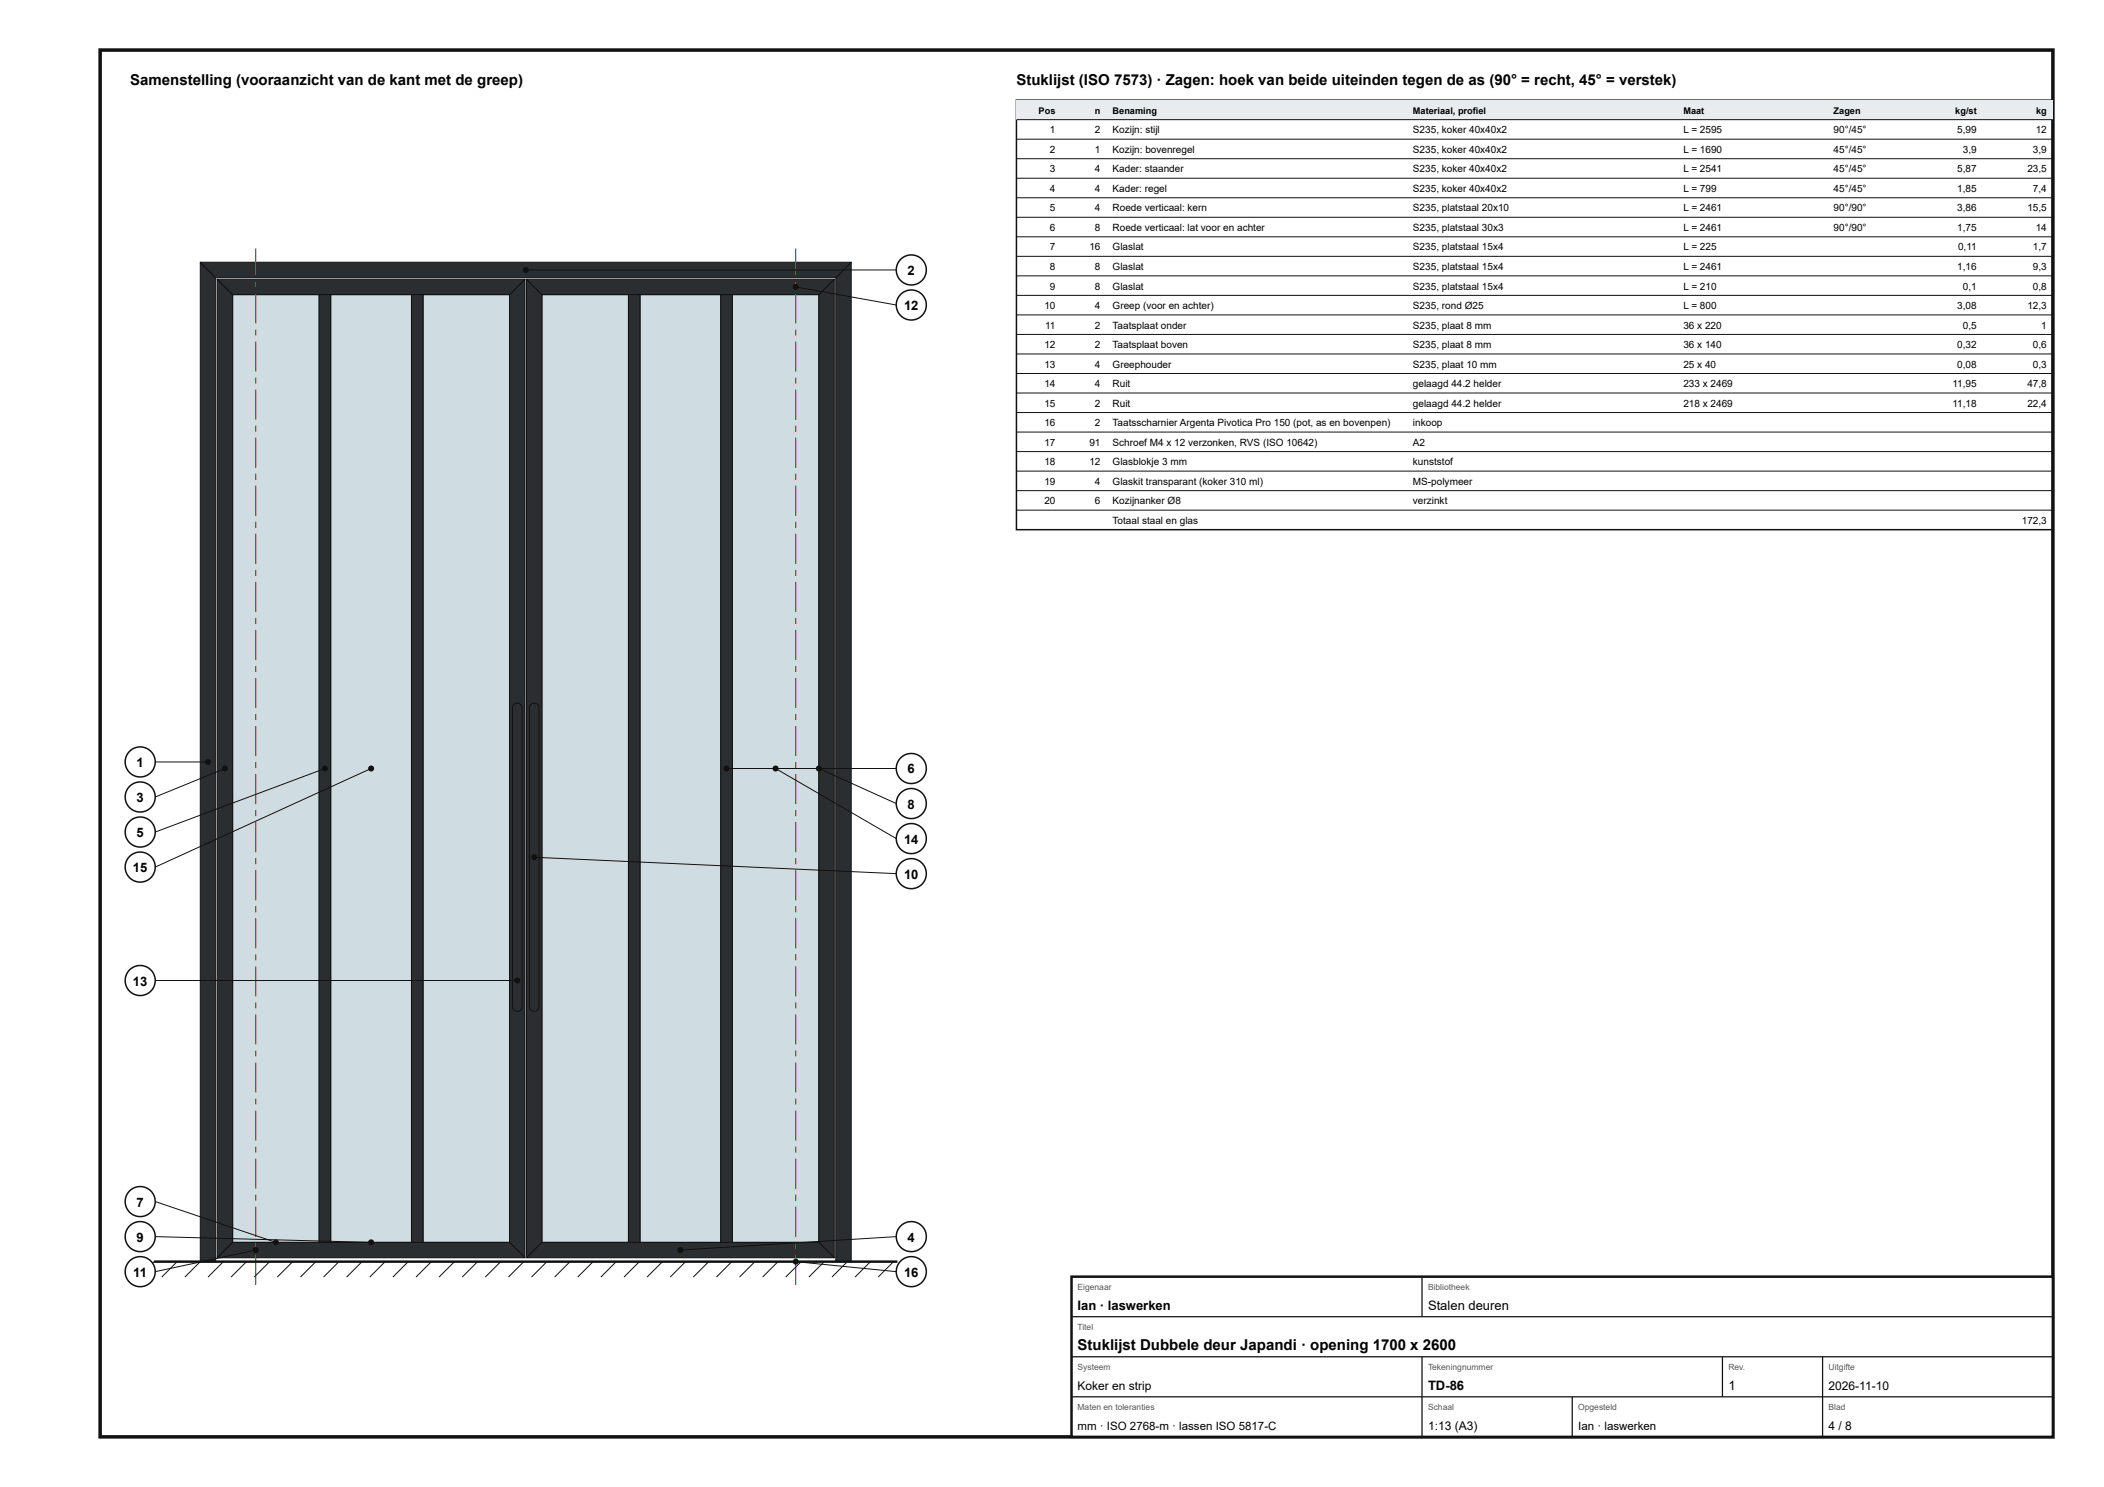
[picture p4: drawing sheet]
<svg xmlns="http://www.w3.org/2000/svg" width="420mm" height="297mm" viewBox="0 0 420 297" stroke-linecap="round" stroke-linejoin="round" font-family="sans-serif">
<path d="M20 10h390v277h-390z" fill="none" stroke="#111" stroke-width=".7" stroke-linecap="butt"/>
<path d="M46.5 58.9h17.2v189.2h-17.2z" fill="#cfdde3"/>
<path d="M46.5 58.9h17.2v189.2h-17.2z" fill="none" stroke="#111" stroke-width=".2"/>
<path d="M66 58.9h16.2v189.2h-16.2z" fill="#cfdde3"/>
<path d="M66 58.9h16.2v189.2h-16.2z" fill="none" stroke="#111" stroke-width=".2"/>
<path d="M84.5 58.9h17.3v189.2h-17.3z" fill="#cfdde3"/>
<path d="M84.5 58.9h17.3v189.2h-17.3z" fill="none" stroke="#111" stroke-width=".2"/>
<path d="M108.2 58.9h17.3v189.2h-17.3z" fill="#cfdde3"/>
<path d="M108.2 58.9h17.3v189.2h-17.3z" fill="none" stroke="#111" stroke-width=".2"/>
<path d="M127.8 58.9h16.1v189.2h-16.1z" fill="#cfdde3"/>
<path d="M127.8 58.9h16.1v189.2h-16.1z" fill="none" stroke="#111" stroke-width=".2"/>
<path d="M146.3 58.9h17.2v189.2h-17.2z" fill="#cfdde3"/>
<path d="M146.3 58.9h17.2v189.2h-17.2z" fill="none" stroke="#111" stroke-width=".2"/>
<path d="M40 52.4l3.1 3.1v196.5h-3.1z" fill="#2b2e31"/>
<path d="M40 52.4l3.1 3.1v196.5h-3.1z" fill="none" stroke="#111" stroke-width=".2"/>
<path d="M166.9 55.5l3.1-3.1v199.6h-3.1z" fill="#2b2e31"/>
<path d="M166.9 55.5l3.1-3.1v199.6h-3.1z" fill="none" stroke="#111" stroke-width=".2"/>
<path d="M40 52.4h130l-3.1 3.1h-123.8z" fill="#2b2e31"/>
<path d="M40 52.4h130l-3.1 3.1h-123.8z" fill="none" stroke="#111" stroke-width=".2"/>
<path d="M43.4 55.8l3.1 3.1v189.2l-3.1 3.1z" fill="#2b2e31"/>
<path d="M43.4 55.8l3.1 3.1v189.2l-3.1 3.1z" fill="none" stroke="#111" stroke-width=".2"/>
<path d="M101.8 58.9l3-3.1v195.4l-3-3.1z" fill="#2b2e31"/>
<path d="M101.8 58.9l3-3.1v195.4l-3-3.1z" fill="none" stroke="#111" stroke-width=".2"/>
<path d="M46.5 248.1h55.3l3 3.1h-61.4z" fill="#2b2e31"/>
<path d="M46.5 248.1h55.3l3 3.1h-61.4z" fill="none" stroke="#111" stroke-width=".2"/>
<path d="M43.4 55.8h61.4l-3 3.1h-55.3z" fill="#2b2e31"/>
<path d="M43.4 55.8h61.4l-3 3.1h-55.3z" fill="none" stroke="#111" stroke-width=".2"/>
<path d="M63.7 58.9h2.3v189.2h-2.3z" fill="#2b2e31"/>
<path d="M63.7 58.9h2.3v189.2h-2.3z" fill="none" stroke="#111" stroke-width=".2"/>
<path d="M82.2 58.9h2.3v189.2h-2.3z" fill="#2b2e31"/>
<path d="M82.2 58.9h2.3v189.2h-2.3z" fill="none" stroke="#111" stroke-width=".2"/>
<path d="M105.1 55.8l3.1 3.1v189.2l-3.1 3.1z" fill="#2b2e31"/>
<path d="M105.1 55.8l3.1 3.1v189.2l-3.1 3.1z" fill="none" stroke="#111" stroke-width=".2"/>
<path d="M163.5 58.9l3.1-3.1v195.4l-3.1-3.1z" fill="#2b2e31"/>
<path d="M163.5 58.9l3.1-3.1v195.4l-3.1-3.1z" fill="none" stroke="#111" stroke-width=".2"/>
<path d="M108.2 248.1h55.3l3.1 3.1h-61.5z" fill="#2b2e31"/>
<path d="M108.2 248.1h55.3l3.1 3.1h-61.5z" fill="none" stroke="#111" stroke-width=".2"/>
<path d="M105.1 55.8h61.5l-3.1 3.1h-55.3z" fill="#2b2e31"/>
<path d="M105.1 55.8h61.5l-3.1 3.1h-55.3z" fill="none" stroke="#111" stroke-width=".2"/>
<path d="M125.5 58.9h2.3v189.2h-2.3z" fill="#2b2e31"/>
<path d="M125.5 58.9h2.3v189.2h-2.3z" fill="none" stroke="#111" stroke-width=".2"/>
<path d="M143.9 58.9h2.4v189.2h-2.4z" fill="#2b2e31"/>
<path d="M143.9 58.9h2.4v189.2h-2.4z" fill="none" stroke="#111" stroke-width=".2"/>
<path d="M51 250.6h.2v6h-.2zM51 248.2h.2v1.2h-.2zM51 241h.2v6h-.2zM51 238.6h.2v1.2h-.2zM51 231.4h.2v6h-.2zM51 229h.2v1.2h-.2zM51 221.8h.2v6h-.2zM51 219.4h.2v1.2h-.2zM51 212.2h.2v6h-.2zM51 209.8h.2v1.2h-.2zM51 202.6h.2v6h-.2zM51 200.2h.2v1.2h-.2zM51 193h.2v6h-.2zM51 190.6h.2v1.2h-.2zM51 183.4h.2v6h-.2zM51 181h.2v1.2h-.2zM51 173.8h.2v6h-.2zM51 171.4h.2v1.2h-.2zM51 164.2h.2v6h-.2zM51 161.8h.2v1.2h-.2zM51 154.6h.2v6h-.2zM51 152.2h.2v1.2h-.2zM51 145h.2v6h-.2zM51 142.6h.2v1.2h-.2zM51 135.4h.2v6h-.2zM51 133h.2v1.2h-.2zM51 125.8h.2v6h-.2zM51 123.4h.2v1.2h-.2zM51 116.2h.2v6h-.2zM51 113.8h.2v1.2h-.2zM51 106.6h.2v6h-.2zM51 104.2h.2v1.2h-.2zM51 97h.2v6h-.2zM51 94.6h.2v1.2h-.2zM51 87.4h.2v6h-.2zM51 85h.2v1.2h-.2zM51 77.8h.2v6h-.2zM51 75.4h.2v1.2h-.2zM51 68.2h.2v6h-.2zM51 65.8h.2v1.2h-.2zM51 58.6h.2v6h-.2zM51 56.2h.2v1.2h-.2zM51 49.6h.2v5.4h-.2z" fill="#b00"/>
<path d="M102.6 140.7a.97 .97 0 0 1 1.1-.2 .97 .97 0 0 1 .6 .9v59.7a.96 .96 0 0 1-1 .9 .96 .96 0 0 1-1-.9v-59.7z" fill="#2b2e31"/>
<path d="M102.6 140.7a.97 .97 0 0 1 1.1-.2 .97 .97 0 0 1 .6 .9v59.7a.96 .96 0 0 1-1 .9 .96 .96 0 0 1-1-.9v-59.7z" fill="none" stroke="#111" stroke-width=".2"/>
<path d="M158.8 250.6h.2v6h-.2zM158.8 248.2h.2v1.2h-.2zM158.8 241h.2v6h-.2zM158.8 238.6h.2v1.2h-.2zM158.8 231.4h.2v6h-.2zM158.8 229h.2v1.2h-.2zM158.8 221.8h.2v6h-.2zM158.8 219.4h.2v1.2h-.2zM158.8 212.2h.2v6h-.2zM158.8 209.8h.2v1.2h-.2zM158.8 202.6h.2v6h-.2zM158.8 200.2h.2v1.2h-.2zM158.8 193h.2v6h-.2zM158.8 190.6h.2v1.2h-.2zM158.8 183.4h.2v6h-.2zM158.8 181h.2v1.2h-.2zM158.8 173.8h.2v6h-.2zM158.8 171.4h.2v1.2h-.2zM158.8 164.2h.2v6h-.2zM158.8 161.8h.2v1.2h-.2zM158.8 154.6h.2v6h-.2zM158.8 152.2h.2v1.2h-.2zM158.8 145h.2v6h-.2zM158.8 142.6h.2v1.2h-.2zM158.8 135.4h.2v6h-.2zM158.8 133h.2v1.2h-.2zM158.8 125.8h.2v6h-.2zM158.8 123.4h.2v1.2h-.2zM158.8 116.2h.2v6h-.2zM158.8 113.8h.2v1.2h-.2zM158.8 106.6h.2v6h-.2zM158.8 104.2h.2v1.2h-.2zM158.8 97h.2v6h-.2zM158.8 94.6h.2v1.2h-.2zM158.8 87.4h.2v6h-.2zM158.8 85h.2v1.2h-.2zM158.8 77.8h.2v6h-.2zM158.8 75.4h.2v1.2h-.2zM158.8 68.2h.2v6h-.2zM158.8 65.8h.2v1.2h-.2zM158.8 58.6h.2v6h-.2zM158.8 56.2h.2v1.2h-.2zM158.8 49.6h.2v5.4h-.2z" fill="#b00"/>
<path d="M106 140.7a.97 .97 0 0 1 1-.2 .97 .97 0 0 1 .6 .9v59.7a.96 .96 0 0 1-.9 .9 .96 .96 0 0 1-1-.9v-59.7z" fill="#2b2e31"/>
<g fill="none" stroke="#111" stroke-width=".2">
<path d="M106 140.7a.97 .97 0 0 1 1-.2 .97 .97 0 0 1 .6 .9v59.7a.96 .96 0 0 1-.9 .9 .96 .96 0 0 1-1-.9v-59.7zM30.8 252l-3.1 3.1M35.4 252l-3.1 3.1M40 252l-3.1 3.1M44.6 252l-3.1 3.1M49.2 252l-3.1 3.1M53.8 252l-3 3.1M58.5 252l-3.1 3.1M63.1 252l-3.1 3.1M67.7 252l-3.1 3.1M72.3 252l-3.1 3.1M76.9 252l-3.1 3.1"/>
<path d="M81.5 252l-3 3.1M86.1 252l-3 3.1M90.8 252l-3.1 3.1M95.4 252l-3.1 3.1M100 252l-3.1 3.1M104.6 252l-3.1 3.1M109.2 252l-3.1 3.1M113.8 252l-3 3.1M118.5 252l-3.1 3.1M123.1 252l-3.1 3.1M127.7 252l-3.1 3.1M132.3 252l-3.1 3.1"/>
<path d="M136.9 252l-3.1 3.1M141.5 252l-3 3.1M146.1 252l-3 3.1M150.8 252l-3.1 3.1M155.4 252l-3.1 3.1M160 252l-3.1 3.1M164.6 252l-3.1 3.1M169.2 252l-3.1 3.1M173.8 252l-3 3.1M178.5 252l-3.1 3.1"/>
</g>
<path d="M30.8 252h148.4" fill="none" stroke="#111" stroke-width=".5"/>
<circle cx="41.5" cy="152.2" r=".6" fill="#111"/>
<path d="M31 152.2h10.5" fill="none" stroke="#111" stroke-width=".2"/>
<circle cx="28" cy="152.2" r="3" fill="#fff"/>
<circle cx="28" cy="152.2" r="3" fill="none" stroke="#111" stroke-width=".3"/>
<circle cx="44.9" cy="153.5" r=".6" fill="#111"/>
<path d="M44.9 153.5l-13.9 5.7" fill="none" stroke="#111" stroke-width=".2"/>
<circle cx="28" cy="159.2" r="3" fill="#fff"/>
<circle cx="28" cy="159.2" r="3" fill="none" stroke="#111" stroke-width=".3"/>
<circle cx="64.9" cy="153.5" r=".6" fill="#111"/>
<path d="M64.9 153.5l-33.9 12.7" fill="none" stroke="#111" stroke-width=".2"/>
<circle cx="28" cy="166.2" r="3" fill="#fff"/>
<circle cx="28" cy="166.2" r="3" fill="none" stroke="#111" stroke-width=".3"/>
<circle cx="74.1" cy="153.5" r=".6" fill="#111"/>
<path d="M74.1 153.5l-43.1 19.7" fill="none" stroke="#111" stroke-width=".2"/>
<circle cx="28" cy="173.2" r="3" fill="#fff"/>
<circle cx="28" cy="173.2" r="3" fill="none" stroke="#111" stroke-width=".3"/>
<circle cx="103.3" cy="195.8" r=".6" fill="#111"/>
<path d="M31 195.8h72.3" fill="none" stroke="#111" stroke-width=".2"/>
<circle cx="28" cy="195.8" r="3" fill="#fff"/>
<circle cx="28" cy="195.8" r="3" fill="none" stroke="#111" stroke-width=".3"/>
<circle cx="55.1" cy="248.1" r=".6" fill="#111"/>
<path d="M31 240l24.1 8.2" fill="none" stroke="#111" stroke-width=".2"/>
<circle cx="28" cy="240" r="3" fill="#fff"/>
<circle cx="28" cy="240" r="3" fill="none" stroke="#111" stroke-width=".3"/>
<circle cx="74.1" cy="248.1" r=".6" fill="#111"/>
<path d="M31 247l43.1 1.2" fill="none" stroke="#111" stroke-width=".2"/>
<circle cx="28" cy="247" r="3" fill="#fff"/>
<circle cx="28" cy="247" r="3" fill="none" stroke="#111" stroke-width=".3"/>
<circle cx="51.1" cy="249.7" r=".6" fill="#111"/>
<path d="M51.1 249.7l-20.1 4.3" fill="none" stroke="#111" stroke-width=".2"/>
<circle cx="28" cy="254" r="3" fill="#fff"/>
<circle cx="28" cy="254" r="3" fill="none" stroke="#111" stroke-width=".3"/>
<circle cx="105" cy="53.9" r=".6" fill="#111"/>
<path d="M105 53.9h74" fill="none" stroke="#111" stroke-width=".2"/>
<circle cx="182" cy="53.9" r="3" fill="#fff"/>
<circle cx="182" cy="53.9" r="3" fill="none" stroke="#111" stroke-width=".3"/>
<circle cx="158.9" cy="57.3" r=".6" fill="#111"/>
<path d="M158.9 57.3l20.1 3.6" fill="none" stroke="#111" stroke-width=".2"/>
<circle cx="182" cy="60.9" r="3" fill="#fff"/>
<circle cx="182" cy="60.9" r="3" fill="none" stroke="#111" stroke-width=".3"/>
<circle cx="145.1" cy="153.5" r=".6" fill="#111"/>
<path d="M145.1 153.5h33.9" fill="none" stroke="#111" stroke-width=".2"/>
<circle cx="182" cy="153.5" r="3" fill="#fff"/>
<circle cx="182" cy="153.5" r="3" fill="none" stroke="#111" stroke-width=".3"/>
<circle cx="163.5" cy="153.5" r=".6" fill="#111"/>
<path d="M163.5 153.5l15.5 7" fill="none" stroke="#111" stroke-width=".2"/>
<circle cx="182" cy="160.5" r="3" fill="#fff"/>
<circle cx="182" cy="160.5" r="3" fill="none" stroke="#111" stroke-width=".3"/>
<circle cx="154.9" cy="153.5" r=".6" fill="#111"/>
<path d="M154.9 153.5l24.1 14" fill="none" stroke="#111" stroke-width=".2"/>
<circle cx="182" cy="167.5" r="3" fill="#fff"/>
<circle cx="182" cy="167.5" r="3" fill="none" stroke="#111" stroke-width=".3"/>
<circle cx="106.7" cy="171.2" r=".6" fill="#111"/>
<path d="M106.7 171.2l72.3 3.3" fill="none" stroke="#111" stroke-width=".2"/>
<circle cx="182" cy="174.5" r="3" fill="#fff"/>
<circle cx="182" cy="174.5" r="3" fill="none" stroke="#111" stroke-width=".3"/>
<circle cx="135.9" cy="249.7" r=".6" fill="#111"/>
<path d="M179 247l-43.1 2.7" fill="none" stroke="#111" stroke-width=".2"/>
<circle cx="182" cy="247" r="3" fill="#fff"/>
<circle cx="182" cy="247" r="3" fill="none" stroke="#111" stroke-width=".3"/>
<circle cx="158.9" cy="252" r=".6" fill="#111"/>
<path d="M158.9 252l20.1 2" fill="none" stroke="#111" stroke-width=".2"/>
<circle cx="182" cy="254" r="3" fill="#fff"/>
<g fill="none" stroke="#111" stroke-width=".3">
<path d="M203 20h207v85.8h-207z"/>
<circle cx="182" cy="254" r="3"/>
</g>
<path d="M203 20h207v3.9h-207z" fill="#e9ecee"/>
<g fill="none" stroke="#111" stroke-width=".2">
<path d="M203 23.9h207M203 27.8h207M203 31.7h207M203 35.6h207M203 39.5h207M203 43.4h207M203 47.3h207M203 51.2h207M203 55.1h207M203 59h207M203 62.9h207M203 66.8h207"/>
<path d="M203 70.7h207M203 74.6h207M203 78.5h207M203 82.4h207M203 86.3h207M203 90.2h207M203 94.1h207M203 98h207M203 101.9h207"/>
</g>
<path d="M214 255h196v32h-196z" fill="#fff"/>
<path d="M214 255h196v32h-196z" fill="none" stroke="#111" stroke-width=".5"/>
<path d="M284 255v8M214 263h196M214 271h196M214 279h196M284 271v16M314 279v8M344 271v8M364 271v16" fill="none" stroke="#111" stroke-width=".25"/>
<g font-size="3">
<text x="26" y="17">Samenstelling (vooraanzicht van de kant met de greep)</text>
<text x="203" y="17">Stuklijst (ISO 7573) · Zagen: hoek van beide uiteinden tegen de as (90° = recht, 45° = verstek)</text>
<text x="215.2" y="269.6">Stuklijst Dubbele deur Japandi · opening 1700 x 2600</text>
</g>
<g font-size="2.6">
<text x="181.3" y="54.9">2</text>
<text x="180.5" y="61.9">12</text>
<text x="27.3" y="153.2">1</text>
<text x="181.3" y="154.5">6</text>
<text x="27.3" y="160.2">3</text>
<text x="181.3" y="161.5">8</text>
<text x="27.3" y="167.2">5</text>
<text x="180.5" y="168.5">14</text>
<text x="26.5" y="174.2">15</text>
<text x="180.5" y="175.5">10</text>
<text x="26.5" y="196.8">13</text>
<text x="27.3" y="241">7</text>
<text x="27.3" y="248">9</text>
<text x="181.3" y="248">4</text>
<text x="26.6" y="255">11</text>
<text x="180.5" y="255">16</text>
<text x="215.2" y="261.6">Ian · laswerken</text>
<text x="285.2" y="261.6">Stalen deuren</text>
<text x="285.2" y="277.6">TD-86</text>
<text x="345.2" y="277.6">1</text>
</g>
<g font-size="2.4">
<text x="215.2" y="277.6">Koker en strip</text>
<text x="365.2" y="277.6">2026-11-10</text>
<text x="285.2" y="285.6">1:13 (A3)</text>
<text x="365.2" y="285.6">4 / 8</text>
</g>
<g font-size="2.3">
<text x="215.2" y="285.6">mm · ISO 2768-m · lassen ISO 5817-C</text>
<text x="315.2" y="285.6">Ian · laswerken</text>
</g>
<g font-size="2">
<text x="209.7" y="26.6">1</text>
<text x="218.7" y="26.6">2</text>
<text x="222.2" y="26.6">Kozijn: stijl</text>
<text x="282.2" y="26.6">S235, koker 40x40x2</text>
<text x="336.2" y="26.6">L = 2595</text>
<text x="366.2" y="26.6">90°/45°</text>
<text x="390.9" y="26.6">5,99</text>
<text x="406.6" y="26.6">12</text>
<text x="209.7" y="30.5">2</text>
<text x="209.7" y="34.4">3</text>
<text x="218.7" y="30.5">1</text>
<text x="218.7" y="34.4">4</text>
<text x="222.2" y="30.5">Kozijn: bovenregel</text>
<text x="222.2" y="34.4">Kader: staander</text>
<text x="282.2" y="30.5">S235, koker 40x40x2</text>
<text x="282.2" y="34.4">S235, koker 40x40x2</text>
<text x="336.2" y="30.5">L = 1690</text>
<text x="336.2" y="34.4">L = 2541</text>
<text x="366.2" y="30.5">45°/45°</text>
<text x="366.2" y="34.4">45°/45°</text>
<text x="390.9" y="34.4">5,87</text>
<text x="392" y="30.5">3,9</text>
<text x="404.9" y="34.4">23,5</text>
<text x="406" y="30.5">3,9</text>
<text x="209.7" y="38.3">4</text>
<text x="218.7" y="38.3">4</text>
<text x="222.2" y="38.3">Kader: regel</text>
<text x="282.2" y="38.3">S235, koker 40x40x2</text>
<text x="336.2" y="38.3">L = 799</text>
<text x="366.2" y="38.3">45°/45°</text>
<text x="390.9" y="38.3">1,85</text>
<text x="406" y="38.3">7,4</text>
<text x="209.7" y="42.2">5</text>
<text x="209.7" y="46.1">6</text>
<text x="218.7" y="42.2">4</text>
<text x="218.7" y="46.1">8</text>
<text x="222.2" y="42.2">Roede verticaal: kern</text>
<text x="222.2" y="46.1">Roede verticaal: lat voor en achter</text>
<text x="282.2" y="42.2">S235, platstaal 20x10</text>
<text x="282.2" y="46.1">S235, platstaal 30x3</text>
<text x="336.2" y="42.2">L = 2461</text>
<text x="336.2" y="46.1">L = 2461</text>
<text x="366.2" y="42.2">90°/90°</text>
<text x="366.2" y="46.1">90°/90°</text>
<text x="390.9" y="42.2">3,86</text>
<text x="390.9" y="46.1">1,75</text>
<text x="404.9" y="42.2">15,5</text>
<text x="406.6" y="46.1">14</text>
<text x="209.7" y="50">7</text>
<text x="209.7" y="53.9">8</text>
<text x="217.6" y="50">16</text>
<text x="218.7" y="53.9">8</text>
<text x="222.2" y="50">Glaslat</text>
<text x="222.2" y="53.9">Glaslat</text>
<text x="282.2" y="50">S235, platstaal 15x4</text>
<text x="282.2" y="53.9">S235, platstaal 15x4</text>
<text x="336.2" y="50">L = 225</text>
<text x="336.2" y="53.9">L = 2461</text>
<text x="390.9" y="53.9">1,16</text>
<text x="391.1" y="50">0,11</text>
<text x="406" y="50">1,7</text>
<text x="406" y="53.9">9,3</text>
<text x="209.7" y="57.8">9</text>
<text x="218.7" y="57.8">8</text>
<text x="222.2" y="57.8">Glaslat</text>
<text x="282.2" y="57.8">S235, platstaal 15x4</text>
<text x="336.2" y="57.8">L = 210</text>
<text x="392" y="57.8">0,1</text>
<text x="406" y="57.8">0,8</text>
<text x="208.6" y="61.7">10</text>
<text x="208.7" y="65.6">11</text>
<text x="218.7" y="61.7">4</text>
<text x="218.7" y="65.6">2</text>
<text x="222.2" y="61.7">Greep (voor en achter)</text>
<text x="222.2" y="65.6">Taatsplaat onder</text>
<text x="282.2" y="61.7">S235, rond Ø25</text>
<text x="282.2" y="65.6">S235, plaat 8 mm</text>
<text x="336.2" y="61.7">L = 800</text>
<text x="336.2" y="65.6">36 x 220</text>
<text x="390.9" y="61.7">3,08</text>
<text x="392" y="65.6">0,5</text>
<text x="404.9" y="61.7">12,3</text>
<text x="407.7" y="65.6">1</text>
<text x="208.6" y="69.5">12</text>
<text x="218.7" y="69.5">2</text>
<text x="222.2" y="69.5">Taatsplaat boven</text>
<text x="282.2" y="69.5">S235, plaat 8 mm</text>
<text x="336.2" y="69.5">36 x 140</text>
<text x="390.9" y="69.5">0,32</text>
<text x="406" y="69.5">0,6</text>
<text x="208.6" y="73.4">13</text>
<text x="208.6" y="77.3">14</text>
<text x="218.7" y="73.4">4</text>
<text x="218.7" y="77.3">4</text>
<text x="222.2" y="73.4">Greephouder</text>
<text x="222.2" y="77.3">Ruit</text>
<text x="282.2" y="73.4">S235, plaat 10 mm</text>
<text x="282.2" y="77.3">gelaagd 44.2 helder</text>
<text x="336.2" y="73.4">25 x 40</text>
<text x="336.2" y="77.3">233 x 2469</text>
<text x="389.9" y="77.3">11,95</text>
<text x="390.9" y="73.4">0,08</text>
<text x="404.9" y="77.3">47,8</text>
<text x="406" y="73.4">0,3</text>
<text x="208.6" y="81.2">15</text>
<text x="218.7" y="81.2">2</text>
<text x="222.2" y="81.2">Ruit</text>
<text x="282.2" y="81.2">gelaagd 44.2 helder</text>
<text x="336.2" y="81.2">218 x 2469</text>
<text x="389.9" y="81.2">11,18</text>
<text x="404.9" y="81.2">22,4</text>
<text x="208.6" y="85.1">16</text>
<text x="208.6" y="89">17</text>
<text x="217.6" y="89">91</text>
<text x="218.7" y="85.1">2</text>
<text x="222.2" y="85.1">Taatsscharnier Argenta Pivotica Pro 150 (pot, as en bovenpen)</text>
<text x="222.2" y="89">Schroef M4 x 12 verzonken, RVS (ISO 10642)</text>
<text x="282.2" y="85.1">inkoop</text>
<text x="282.2" y="89">A2</text>
<text x="208.6" y="92.9">18</text>
<text x="217.6" y="92.9">12</text>
<text x="222.2" y="92.9">Glasblokje 3 mm</text>
<text x="282.2" y="92.9">kunststof</text>
<text x="208.6" y="96.8">19</text>
<text x="208.6" y="100.7">20</text>
<text x="218.7" y="96.8">4</text>
<text x="218.7" y="100.7">6</text>
<text x="222.2" y="96.8">Glaskit transparant (koker 310 ml)</text>
<text x="222.2" y="100.7">Kozijnanker Ø8</text>
<text x="282.2" y="96.8">MS-polymeer</text>
<text x="282.2" y="100.7">verzinkt</text>
<text x="222.2" y="104.6">Totaal staal en glas</text>
<text x="403.8" y="104.6">172,3</text>
</g>
<g font-size="1.8">
<text x="207.4" y="22.7">Pos</text>
<text x="218.7" y="22.7">n</text>
<text x="222.2" y="22.7">Benaming</text>
<text x="282.2" y="22.7">Materiaal, profiel</text>
<text x="336.2" y="22.7">Maat</text>
<text x="366.2" y="22.7">Zagen</text>
<text x="390.5" y="22.7">kg/st</text>
<text x="406.6" y="22.7">kg</text>
</g>
<g font-size="1.7" fill="#555">
<text x="215.2" y="257.6">Eigenaar</text>
<text x="285.2" y="257.6">Bibliotheek</text>
<text x="215.2" y="265.6">Titel</text>
<text x="215.2" y="273.6">Systeem</text>
<text x="285.2" y="273.6">Tekeningnummer</text>
<text x="345.2" y="273.6">Rev.</text>
<text x="365.2" y="273.6">Uitgifte</text>
<text x="215.2" y="281.6">Maten en toleranties</text>
<text x="285.2" y="281.6">Schaal</text>
<text x="315.2" y="281.6">Opgesteld</text>
<text x="365.2" y="281.6">Blad</text>
</g>
</svg>
